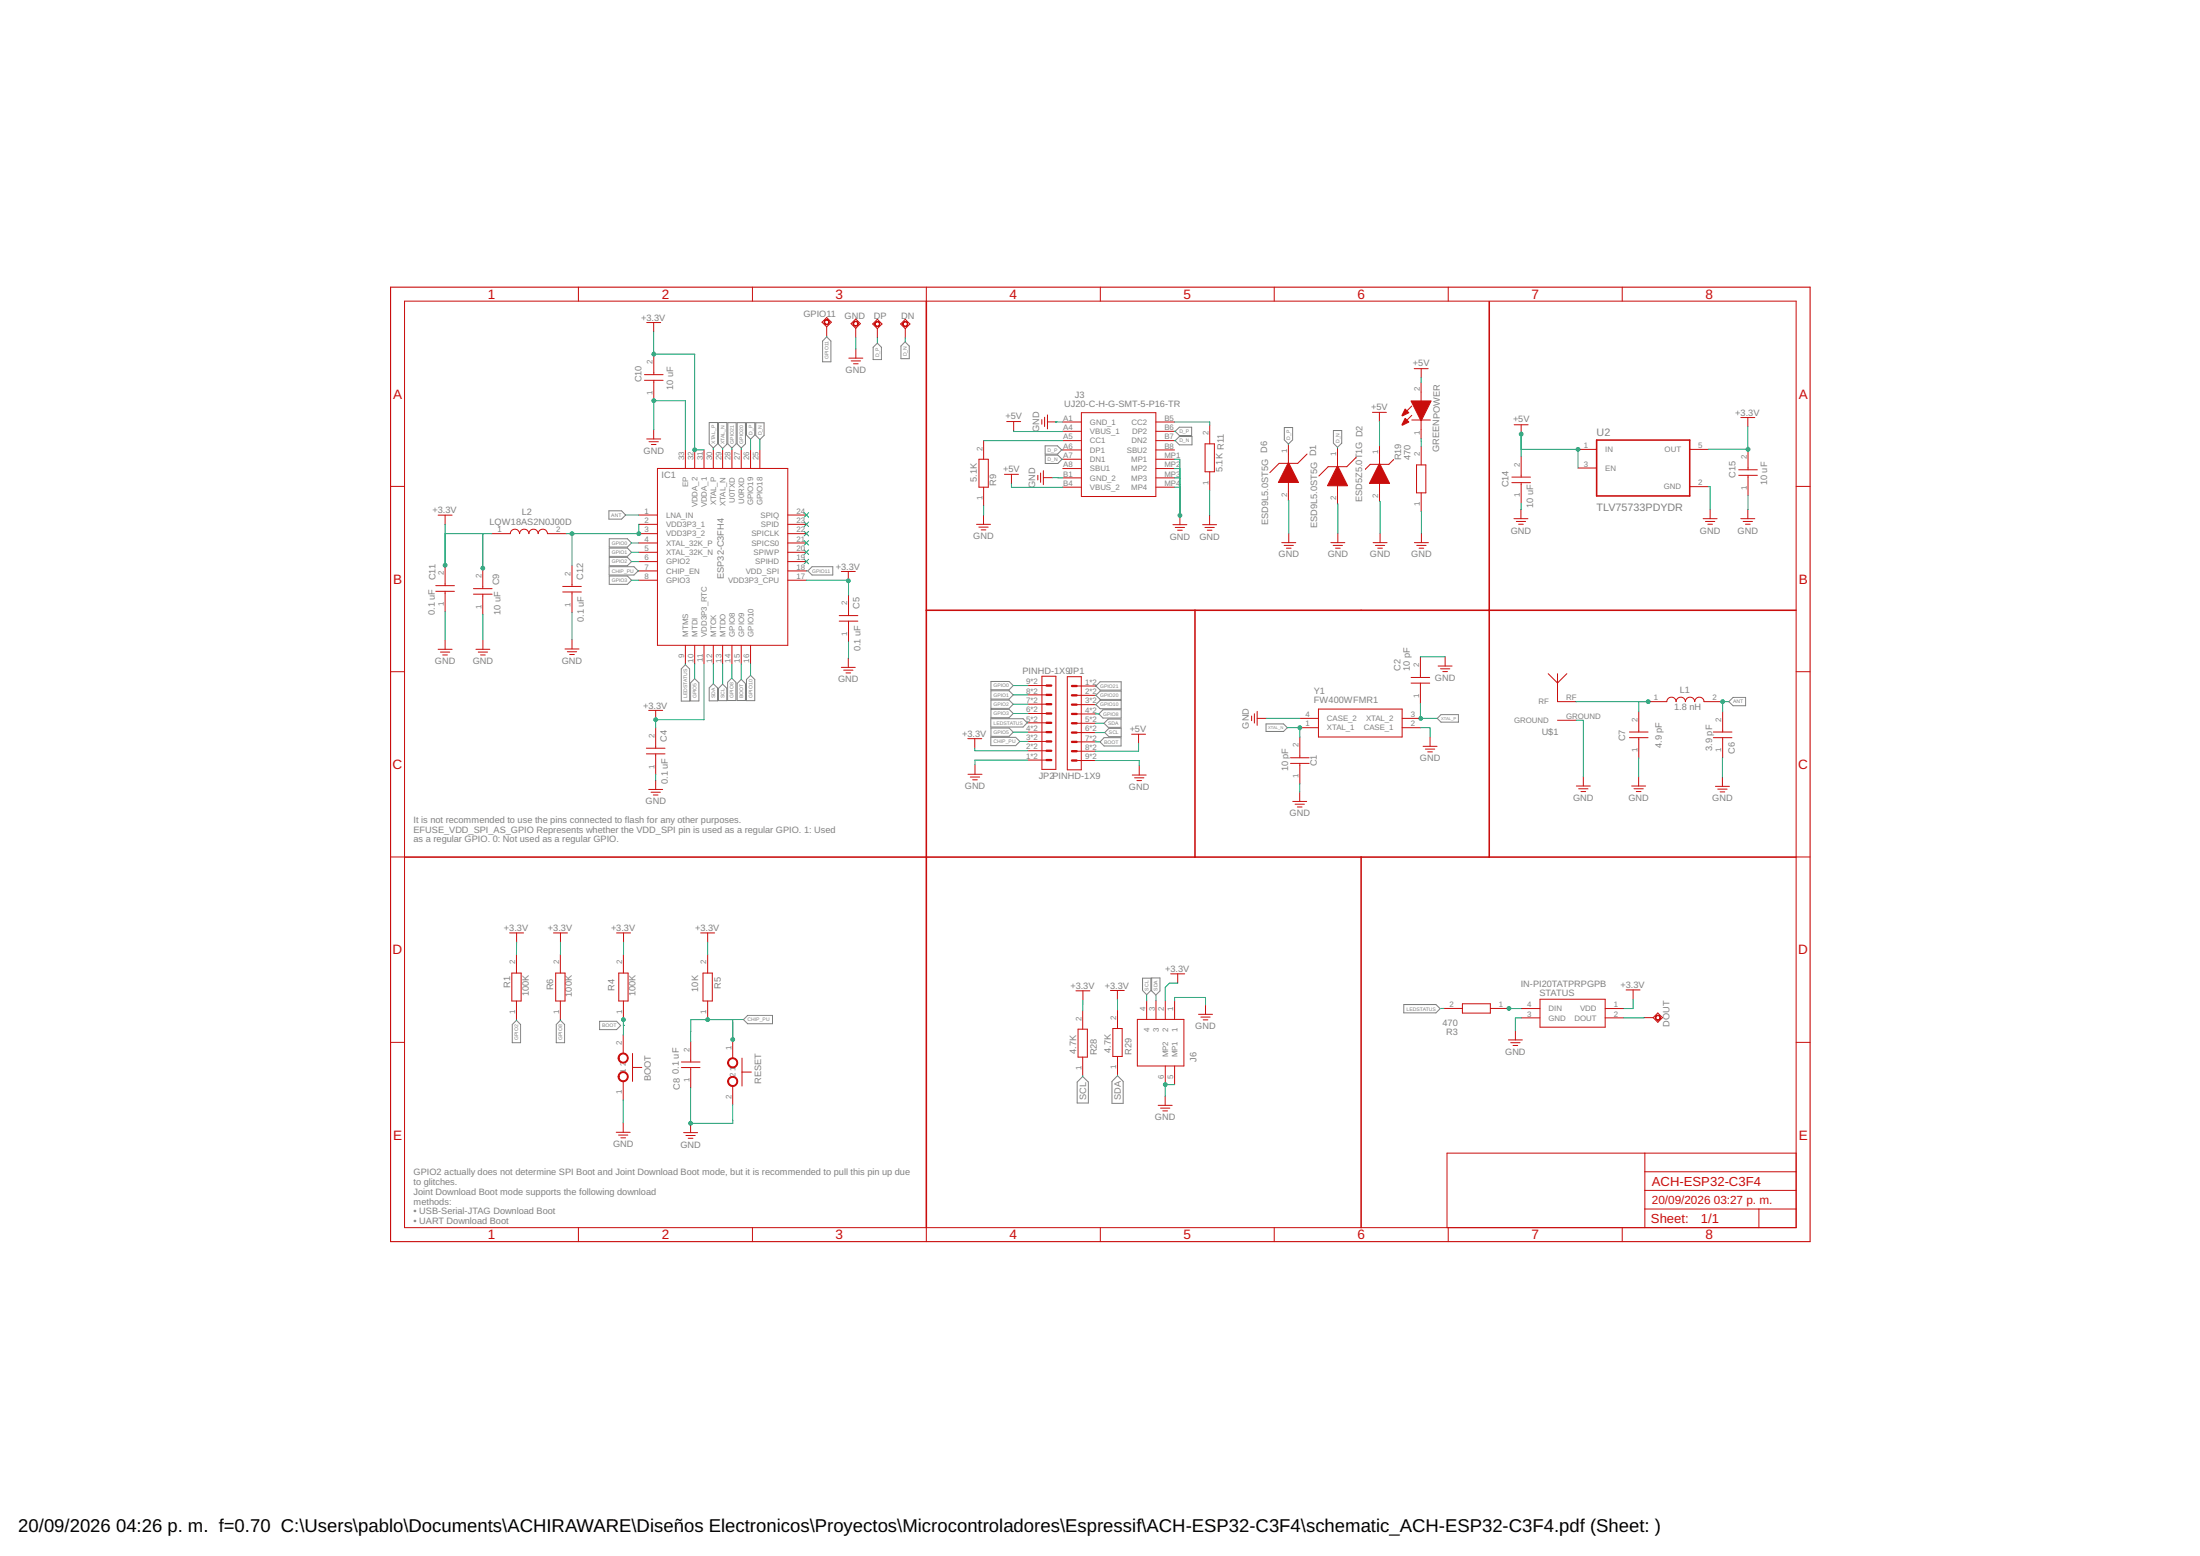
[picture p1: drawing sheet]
<svg xmlns="http://www.w3.org/2000/svg" width="420mm" height="297mm" viewBox="0 0 420 297" stroke-linecap="round" stroke-linejoin="round" font-family="sans-serif">
<g fill="none" stroke="#808080" stroke-width=".19">
<path d="M157.9 64.3l.8 .8v4h-1.6v-4zM166.8 66.3l.8-.8 .7 .8v2.3h-1.5zM172.8 65.3l.9 .8v2.4h-1.6v-2.4zM116.3 97.5h2.4l.8 .8-.8 .8h-2.4zM135.4 80.7h1.6v4l-.8 .8-.8-.8zM137.2 80.7h1.6v4.1l-.8 .8-.8-.8zM139 80.7h1.6v4l-.8 .8-.8-.8zM140.8 80.7h1.6v4l-.8 .8-.8-.8zM142.6 80.7h1.5v2.3l-.8 .8-.7-.8zM144.3 80.7h1.6v2.4l-.8 .8-.8-.8zM199.6 85.1h2.4l.8 .8-.8 .8h-2.4zM199.6 86.9h2.4l.8 .8-.8 .8h-2.4z"/>
<path d="M224.4 84.1l.8-.8h2.4v1.6h-2.4zM224.4 82.3l.8-.7h2.4v1.5h-2.4zM245.3 81.6h1.6v2.4l-.8 .8-.8-.8zM254.7 82.2h1.5v2.4l-.8 .8-.7-.8zM116.3 108.2h4.8l.8 .8-.8 .8h-4.8zM116.4 102.8h3.4l.8 .9-.8 .7h-3.4zM116.4 104.6h3.4l.8 .8-.8 .8h-3.4zM116.4 106.4h3.4l.8 .8-.8 .8h-3.4zM116.4 110h3.4l.8 .8-.8 .7h-3.4zM154.3 109l.8-.8h3.9v1.6h-3.9zM130.9 126.9l.8 .8v6.1h-1.6v-6.1zM131.9 130.3l.8-.7 .8 .7v3.5h-1.6z"/>
<path d="M136.2 130.5l.8 .8v2.5h-1.6v-2.5zM138 130.6l.8 .8v2.4h-1.6v-2.4zM139.7 129.5l.8 .8v3.4h-1.5v-3.4zM141.6 129.7l.8 .8v3.2h-1.6v-3.2zM142.6 129.7l.7-.8 .8 .8v4.1h-1.5zM189.2 137.2h6.2l.8 .8-.8 .8h-6.2zM189.3 130.1h3.4l.8 .8-.8 .8h-3.4zM189.3 131.9h3.4l.8 .8-.8 .8h-3.4zM189.3 133.6h3.4l.8 .8-.8 .8h-3.4zM189.3 135.4h3.4l.8 .8-.8 .8h-3.4zM189.3 139h3.4l.8 .8-.8 .8h-3.4zM209.3 131l.8-.8h4v1.5h-4z"/>
<path d="M209.3 132.7l.8-.8h4v1.6h-4zM209.3 134.5l.8-.8h4v1.6h-4zM210.7 135.5h3.4v1.6h-3.4l-.8-.8zM211.6 137.3h2.5v1.6h-2.5l-.8-.8zM211.8 139h2.3v1.6h-2.3l-.8-.8zM241.8 138.2h3.3l.8 .7-.8 .7h-3.3zM274.5 137.1l.7-.7h3.3v1.5h-3.3zM331 133.1h2.4v1.6h-2.4l-.8-.8zM189.2 140.8h4.8l.8 .7-.8 .8h-4.8zM210.9 140.8h3.2v1.6h-3.2l-.8-.8zM97.8 195.6l.8-.8 .8 .8v3.5h-1.6zM107 194.8l.8 .8v3.5h-1.6v-3.5z"/>
<path d="M114.5 195h3.3l.7 .8-.7 .8h-3.3zM142 194.6l.8-.8h4.7v1.6h-4.7zM218.2 186.7h1.6v2.4l-.8 .8-.8-.8zM219.9 186.7h1.6v2.5l-.8 .7-.8-.7zM268.1 191.8h6.1l.8 .8-.8 .8h-6.1zM206.8 205.5l1.1 1.1v4h-2.2v-4zM213.4 205.4l1.1 1v4.2h-2.1v-4.2z"/>
</g>
<path d="M176.9 57.5v176.8M284.4 57.6v106M304.9 84h17.8v10.7h-17.8zM176.9 116.5h166.1M228.2 116.5v47.1M77.3 163.6h265.7M259.9 163.6v70.8" fill="none" stroke="#c90d0c" stroke-width=".3"/>
<g fill="none" stroke="#c90d0c" stroke-width=".19">
<path d="M77.3 57.5h265.7v176.9h-265.7zM110.5 54.8v2.7M143.7 54.8v2.7M176.9 54.8v2.7M210.1 54.8v2.7M243.4 54.8v2.7M276.6 54.8v2.7M309.8 54.8v2.7M123.1 72.6h3.5M123.1 71.5h3.5M123.5 61.6h2.7M124.8 61.6v1.8"/>
<path d="M124.9 67.6v3.9M124.9 72.6v3.9M157 61.5l.9-.9 .9 .9-.9 .9zM157.9 62.4v1.8M162.1 68.4h2.7M162.6 68.9h1.7M163 69.4h.9M163.4 60.9l.9 .9-.9 .9-.9-.9zM163.4 62.7v1.8M163.4 66.6v1.8M167.6 61l.8 .8-.8 .9-.9-.9zM167.6 62.7v1.8"/>
<path d="M172 61.8l.9-.8 .9 .8-.9 .9zM172.9 62.7v1.8M199.5 79.7v1.7M200 79.2v2.7M206.5 78.8h14.2v16h-14.2zM262.1 78.7h2.7M263.4 78.7v1.8M269.6 79.3l-1.8 1.8M269.6 77.5l-1.8 1.8M270.1 70.4h2.7M271.4 73.1v3.5M271.4 70.4v1.8"/>
<path d="M332.5 79.7h2.6M333.8 79.7v1.8M74.6 92.9h2.7M83.7 98.3h2.6M85 98.3v1.8M122 98.3h3.6M123.5 83.8h2.7M124 84.3h1.7M124.4 84.9h.9M124.8 82v1.8M125.6 89.4h24.9v33.8h-24.9zM130.9 85.9v3.5"/>
<path d="M132.7 85.9v3.5M134.5 85.9v3.5M136.2 85.9v3.5M138 85.9v3.5M139.8 85.9v3.5M141.6 85.9v3.5M143.3 85.9v3.5M145.1 85.9v3.5M150.5 98.3h3.5M187 87.7h1.7v5.3h-1.7zM187.8 98.3v1.8M187.9 84.1v3.6"/>
<path d="M187.9 93v3.6M191.8 90.6h2.7M192.3 80.5h2.6M193.2 90.6v1.7M193.6 80.5v1.7M198.2 90.7v.9M198.7 90.3v1.8M199 80.1v.9M199.3 89.9v2.6M199.3 91.2h1.7M200 80.5h1.8M203 89.5h3.5"/>
<path d="M203 80.6h3.5M203 82.3h3.5M203 84.1h3.5M203 85.9h3.5M203 87.7h3.5M203 91.2h3.5M203 93h3.5M220.7 89.5h3.6M220.7 80.6h3.6M220.7 82.3h3.6M220.7 84.1h3.6M220.7 85.9h3.6"/>
<path d="M220.7 87.7h3.6M220.7 91.2h3.6M220.7 93h3.6M225.3 98.4v1.8M230.1 84.7h1.8v5.4h-1.8zM231 98.4v1.8M231 81.2v3.5M231 90.1v3.5M246.1 84.9v3.6M246.1 92v3.6M249.6 86.7l-1.8 1.8h-3.5l-1.8 1.7M255.4 85.5v3.6"/>
<path d="M255.4 92.6v3.6M259 87.3l-1.8 1.8h-3.5l-1.8 1.8M260.8 89.6h.1M263.5 85.1v3.5M263.5 92.2v3.6M266.1 87.8l-.9 .8h-3.5l-.9 1M266.1 87.8h.1M269.6 80.2h3.6M270.5 88.8h1.8v5.3h-1.8zM271.4 80.2v3.5M271.4 85.2v3.6M271.4 94.1v3.5"/>
<path d="M288.7 92.1h3.6M288.7 91.1h3.6M289.1 99h2.7M289.2 81.1h2.6M289.6 99.5h1.8M290.5 97.2v1.8M290.5 81.1v1.8M290.5 87.2v3.9M290.5 92.1v4M301.4 85.8h3.5M301.4 89.3h3.5M322.7 85.8h3.6"/>
<path d="M322.7 92.9h3.6M325.3 99h2.6M325.7 99.5h1.8M326.6 97.2v1.8M332.1 90.7h3.5M332.1 89.7h3.5M332.5 99h2.6M332.9 99.5h1.8M333.8 97.2v1.8M333.8 85.8v3.9M333.8 90.7v4M343 92.9h2.7"/>
<path d="M83.2 112.9h3.6M83.2 111.8h3.6M85 107.9v3.9M85 112.9v3.9M90.4 113.4h3.6M90.4 112.4h3.6M92.2 108.5v3.9M92.2 113.4v3.9M93.9 101.9h3.6a.89 .89 0 0 1 .8-.9 .89 .89 0 0 1 .9 .9 .89 .89 0 0 1 .9-.9 .89 .89 0 0 1 .9 .9 .89 .89 0 0 1 .9-.9 .89 .89 0 0 1 .9 .9 .89 .89 0 0 1 .9-.9 .89 .89 0 0 1 .9 .9h3.5M107.5 113h3.5M107.5 112h3.5M109.2 108v4"/>
<path d="M109.2 113v3.9M122 100.1h3.6M122 101.9h3.6M122 103.7h3.6M122 105.4h3.6M122 107.2h3.6M122 109h3.6M122 110.8h3.6M150.5 100.1h3.5M150.5 101.9h3.5M150.5 103.7h3.5M150.5 105.4h3.5"/>
<path d="M150.5 107.2h3.5M150.5 109h3.5M150.5 110.8h3.5M160.3 118.6h3.5M160.3 117.5h3.5M160.7 109.1h2.6M162 109.1v1.8M162.1 113.6v3.9M162.1 118.6v3.9M186.5 100.1h2.7M186.9 100.6h1.8M187.4 101.2h.9"/>
<path d="M224 100.2h2.7M224.5 100.7h1.7M224.9 101.2h.9M229.7 100.2h2.6M230.1 100.7h1.8M230.6 101.2h.9M244.8 103.6h2.7M245.2 104.1h1.8M245.7 104.6h.9M246.1 101.8v1.8M254.2 103.6h2.6M254.6 104.1h1.8"/>
<path d="M255.1 104.6h.8M255.5 101.8v1.8M262.2 103.6h2.7M262.7 104.1h1.8M263.1 104.6h.9M263.6 101.8v1.8M270.1 103.6h2.7M270.6 104.1h1.8M271 104.6h.9M271.5 101.8v1.8M290 100.1h.9M326.2 100.1h.8"/>
<path d="M333.4 100.1h.8M74.6 128.2h2.7M83.7 124h2.6M84.1 124.5h1.8M84.6 125h.8M85 122.2v1.8M90.9 124h2.7M91.3 124.5h1.8M91.8 125h.9M92.2 122.2v1.8M107.9 123.9h2.7M108.4 124.4h1.7"/>
<path d="M108.8 124.9h.9M109.2 122.1v1.8M123.9 135.6h2.7M125.2 135.6v1.8M125.2 138.9v3.9M130.9 123.2v3.5M132.7 123.2v3.5M134.5 123.2v3.5M136.2 123.2v3.5M138 123.2v3.5M139.8 123.2v3.5M141.6 123.2v3.5"/>
<path d="M143.3 123.2v3.5M160.7 127.4h2.6M161.1 127.9h1.8M161.6 128.5h.9M162 125.6v1.8M196.3 139.8h3.6M196.3 138h3.6M196.3 136.2h3.6M196.3 134.4h3.6M196.3 132.7h3.6M196.3 130.9h3.6M199 129.1h2.7v17.8h-2.7z"/>
<path d="M203.8 129.2h2.7v17.8h-2.7zM205.6 131h3.6M205.6 132.7h3.6M205.6 134.5h3.6M205.6 136.3h3.6M205.6 138.1h3.6M205.6 139.8h3.6M239 136.7v.9M239.6 136.2v1.8M240.1 135.8v2.7M240.1 137.1h1.8M248.2 137.1h3.6"/>
<path d="M248.2 138.9h3.6M251.8 135.4h16v5.3h-16zM267.8 137.1h3.5M267.8 138.9h3.5M269.5 130.4h3.5M269.5 129.3h3.5M271.3 125.4v3.9M271.3 130.4v3.9M274.7 127.1h2.6M275.1 127.7h1.8M275.5 128.2h.9M276 125.4v1.7"/>
<path d="M295.7 128.6l1.8 1.8 1.7-1.8M297.5 128.6v5.3h3.5M297.5 137.5h3.5M311.2 139.7h3.5M313 135.8v3.9M314.8 133.9h3.5a.89 .89 0 0 1 .9-.8 .89 .89 0 0 1 .9 .8 .89 .89 0 0 1 .9-.8 .89 .89 0 0 1 .9 .8 .89 .89 0 0 1 .9-.8 .89 .89 0 0 1 .9 .8 .89 .89 0 0 1 .8-.8 .89 .89 0 0 1 .9 .8h3.6M327.2 139.7h3.6M329 135.8v3.9M343 128.2h2.7M123.4 143.9h3.6M123.4 142.8h3.6M123.9 150.7h2.7"/>
<path d="M124.3 151.2h1.8M124.8 151.8h.9M125.2 143.9v3.9M125.2 148.9v1.8M184.8 141h2.7M184.9 147.8h2.6M185.3 148.3h1.8M185.8 148.9h.8M186.2 141v1.8M186.2 146v1.8M196.3 145.1h3.6M196.3 143.3h3.6"/>
<path d="M196.3 141.5h3.6M205.6 141.6h3.6M205.6 143.4h3.6M205.6 145.2h3.6M216.1 140.2h2.7M216.2 148h2.7M216.7 148.5h1.8M217.1 149h.9M217.4 140.2v1.7M217.6 146.2v1.8M246.5 145.7h3.5M246.5 144.7h3.5"/>
<path d="M246.9 153h2.7M247.3 153.5h1.8M247.8 154.1h.9M248.2 151.2v1.8M248.2 140.8v3.9M248.2 145.7v3.9M271.8 142.5h2.6M272.2 143h1.8M272.7 143.5h.9M273.1 140.7v1.8M301.1 150.1h2.6M301.5 150.6h1.8"/>
<path d="M301.9 151.1h.9M302.4 148.3v1.8M311.2 140.8h3.5M311.6 150.1h2.7M312.1 150.6h1.7M312.5 151.1h.9M312.9 148.3v1.8M313 140.8v3.9M327.2 140.8h3.6M327.6 150.1h2.7M328.1 150.6h1.7M328.5 151.2h.9"/>
<path d="M329 148.3v1.8M329 140.8v3.9M74.6 163.6h2.7M97.3 178.1h2.7M98.7 178.1v1.8M105.7 178.1h2.7M107 178.1v1.8M117.8 178.1h2.6M119.1 178.1v1.8M133.8 178.1h2.7M135.1 178.1v1.8M343 163.6h2.7"/>
<path d="M74.6 199h2.7M97.7 185.8h1.8v5.3h-1.8zM98.6 182.2v3.6M98.6 191.1v3.5M106.1 185.8h1.8v5.3h-1.8zM107 182.2v3.6M107 191.1v3.5M118.2 185.8h1.8v5.3h-1.8zM119 197.5v3.6M119.1 182.2v3.6M119.1 191.1v3.5M131.9 198.8v3.9"/>
<path d="M134.3 185.8h1.7v5.3h-1.7zM135.1 182.2v3.6M135.1 191.1v3.5M139.9 198.4v3.6M205.5 189.1h2.7M205.9 196.5h1.8v5.3h-1.8zM206.8 192.9v3.6M206.8 189.1v1.8M212.1 189.1h2.6M212.5 196.3h1.8v5.4h-1.8zM213.4 189.1v1.8M213.4 192.8v3.5"/>
<path d="M217.2 194.6h8.9v8.9h-8.9zM219 191.1v3.5M220.8 191.1v3.5M222.5 191.1v3.5M223.6 185.9h2.7M224.3 191.1v3.5M224.9 185.9v1.8M228.9 193.6h2.7M229.3 194.2h1.8M229.8 194.7h.9M230.2 191.9v1.7M275.7 192.5h3.6"/>
<path d="M279.3 191.6h5.3v1.8h-5.3zM284.6 192.5h3.6M288.1 198.5h2.6M288.5 199.1h1.8M289 199.6h.9M289.4 196.7v1.8M290.6 192.5h3.5M290.6 194.3h3.5M294.1 190.8h12.5v5.3h-12.5zM306.6 192.5h3.5M306.6 194.3h3.5M310.6 189h2.6"/>
<path d="M311.9 189v1.8M313.9 194.3h1.8M315.7 194.3l.9-.9 .9 .9-.9 .9zM343 199h2.7M117.7 216.2h2.7M118.1 216.7h1.8M118.6 217.2h.9M119 206.4v3.6M119 214.4v1.8M120.8 201.1v5.3M120.8 203.8h1.8M130.1 203.8h3.6"/>
<path d="M130.1 202.7h3.6M130.6 216.2h2.6M131 216.8h1.8M131.4 217.3h.9M131.9 214.4v1.8M131.9 203.8v3.9M139.9 207.3v3.6M141.7 202v5.3M141.7 204.7h1.8M206.8 201.8v3.6M213.4 201.7v3.5M221.2 211h2.7"/>
<path d="M221.6 211.5h1.8M222.1 212.1h.9M222.5 209.2v1.8M222.5 203.5v3.6M224.3 203.5v3.6M110.5 234.4v2.6M143.7 234.4v2.6M176.9 234.4v2.6M210.1 234.4v2.6M243.4 234.4v2.6M276.6 234.4v2.6M309.8 234.4v2.6"/>
<path d="M314.1 230.8h28.9M314.1 220.1v14.3M314.1 227.2h28.9M314.1 223.7h28.9M335.9 230.8v3.6M343 220.1h-66.6v14.3"/>
</g>
<g fill="#c90d0c" stroke="#c90d0c" stroke-width=".19">
<path d="M269.5 76.5h3.8l-1.8 3.8h-.2z" fill-rule="evenodd"/>
<path d="M268.4 79.9l.7 .7-1.3 .6-.1-.1z" fill-rule="evenodd"/>
<path d="M268.4 78.1l.7 .7-1.3 .6-.1-.1z" fill-rule="evenodd"/>
<path d="M246 88.4h.1l1.9 3.7h-3.9z" fill-rule="evenodd"/>
<path d="M255.4 89h.1l1.9 3.7h-3.9z" fill-rule="evenodd"/>
<path d="M263.4 88.6h.1l1.9 3.7h-3.9z" fill-rule="evenodd"/>
<path d="M316.3 193.9a.49 .49 0 0 1 .8 .2 .49 .49 0 0 1-.4 .7 .49 .49 0 0 1-.6-.5h.1a.39 .39 0 0 1 .6-.4 .39 .39 0 0 1 .1 .6 .39 .39 0 0 1-.6-.1l-.2-.1z" fill-rule="evenodd"/>
<path d="M118.4 201.2a.97 .97 0 0 1 1.5 .4 .97 .97 0 0 1-.7 1.3 .97 .97 0 0 1-1.2-.9h.2a.79 .79 0 0 1 1.2-.7 .79 .79 0 0 1 .1 1.4 .79 .79 0 0 1-1.2-.5l-.1-.2h-.2l.1-.3z" fill-rule="evenodd"/>
<path d="M118.4 204.8a.97 .97 0 0 1 1.5 .3 .97 .97 0 0 1-.7 1.4 .97 .97 0 0 1-1.2-1h.2a.79 .79 0 0 1 1.2-.6 .79 .79 0 0 1 .1 1.3 .79 .79 0 0 1-1.2-.4l-.1-.3h-.2l.1-.2z" fill-rule="evenodd"/>
<path d="M139.3 205.7a.97 .97 0 0 1 1.5 .3 .97 .97 0 0 1-.7 1.4 .97 .97 0 0 1-1.1-1h.1a.79 .79 0 0 1 1.2-.6 .79 .79 0 0 1 .1 1.3 .79 .79 0 0 1-1.2-.4l-.1-.3h-.1z" fill-rule="evenodd"/>
<path d="M139.3 202.1a.97 .97 0 0 1 1.5 .4 .97 .97 0 0 1-.7 1.3 .97 .97 0 0 1-1.1-.9h.1a.79 .79 0 0 1 1.2-.7 .79 .79 0 0 1 .1 1.4 .79 .79 0 0 1-1.2-.5l-.1-.2h-.1z" fill-rule="evenodd"/>
<path d="M172.6 61.5a.5 .5 0 0 1 .7 .1 .5 .5 0 0 1-.3 .8 .5 .5 0 0 1-.6-.6h.1a.4 .4 0 0 1 .5-.3 .4 .4 0 0 1 .2 .6 .4 .4 0 0 1-.7-.1l-.1-.2z" fill-rule="evenodd"/>
<path d="M167.2 61.5a.5 .5 0 0 1 .8 .1 .5 .5 0 0 1-.3 .8 .5 .5 0 0 1-.7-.6h.2a.4 .4 0 0 1 .5-.3 .4 .4 0 0 1 .1 .6 .4 .4 0 0 1-.6-.1l-.2-.2z" fill-rule="evenodd"/>
<path d="M163.1 61.4a.5 .5 0 0 1 .8 .2 .5 .5 0 0 1-.4 .7 .5 .5 0 0 1-.6-.5h.1a.4 .4 0 0 1 .6-.4 .4 .4 0 0 1 .1 .6 .4 .4 0 0 1-.6 0l-.2-.2z" fill-rule="evenodd"/>
<path d="M157.6 61.1a.49 .49 0 0 1 .7 .2 .49 .49 0 0 1-.3 .7 .49 .49 0 0 1-.6-.5h.1a.39 .39 0 0 1 .6-.3 .39 .39 0 0 1 0 .6 .39 .39 0 0 1-.6-.1l-.1-.2z" fill-rule="evenodd"/>
</g>
<path d="M74.6 54.8h271.1v182.2h-271.1z" fill="none" stroke="#c90d0c" stroke-width=".21"/>
<g fill="none" stroke="#c90d0c" stroke-width=".44">
<path d="M199.9 139.8h.9M199.9 138h.9M199.9 136.2h.9M199.9 134.4h.9M199.9 132.7h.9M199.9 130.9h.9M204.7 131h.9M204.7 132.7h.9M204.7 134.5h.9M204.7 136.3h.9M204.7 138.1h.9M204.7 139.8h.9"/>
<path d="M199.9 145.1h.9M199.9 143.3h.9M199.9 141.5h.9M204.7 141.6h.9M204.7 143.4h.9M204.7 145.2h.9"/>
</g>
<g fill="none" stroke="#0dab76" stroke-width=".19">
<path d="M124.8 63.4v4.2h7.9v18.3h1.8M157.9 64.2v.1M163.4 64.5v2.1M163.4 66.6h.1M167.6 64.5v.9M172.9 64.5v.7M271.4 72.2v.9M119.5 98.3h2.5M124.8 82h.1M124.9 82v-5.5h6v9.4M136.2 85.5v.4M138 85.6v.3"/>
<path d="M139.8 85.5v.4M141.6 85.5v.4M143.3 83.8v2.1M145.1 83.9v2M153.6 99.7l.8 .8M153.6 97.9l.8 .8M154.4 99.7l-.8 .8M154.4 97.9l-.8 .8M187.9 96.6l-.1 1.7M187.9 84.1h15.1M193.2 92.3v.7h9.8M193.6 82.2v.2h9.4"/>
<path d="M201 91.2h2M201.6 80.5l1.4 .1M201.6 80.5v.1M202.8 87.7h.2M202.8 85.9h.2M203 82.3v.1M203 93h.1M224.3 91.2h1M224.3 80.6h6.7v.6M224.3 93h1M224.3 87.7h1v10.7M224.3 89.5h1"/>
<path d="M224.3 82.3h.1M224.3 84.1h.1M231 93.6v4.8M246.1 95.6v6.2M246.1 84.8v.1M255.4 96.2l.1 5.6M255.4 85.4v.1M263.4 80.5h.1M263.5 95.8h.1v6M263.5 80.5v4.6M271.4 83.7v1.5M271.4 97.6l.1 4.2"/>
<path d="M290.5 82.9v4.3M290.5 96.1v1.1M290.5 85.8h10.9v3.5M290.5 82.9h.1M326.3 92.9h.3v4.3M333.8 81.5v4.3M333.8 94.7v2.5M333.8 85.8h-7.5M85 116.8v5.4M85 101.9h8.9M85 100.1v7.8M92.2 117.3v4.9"/>
<path d="M92.2 101.9v6.6M109.2 101.9v6.1M109.2 116.9v5.2M120.6 110.8h1.4M120.6 103.7h1.4M120.6 105.4h1.4M120.6 107.2h1.4M121.9 109h.1M122 100.1v1.8h-13.9M153.6 106.8l.8 .8M153.6 105l.8 .9M153.6 103.2l.8 .9"/>
<path d="M153.6 101.4l.8 .9M154 110.8h8l.1 2.8M154 109h.2M154.4 106.8l-.8 .8M154.4 105l-.8 .9M154.4 103.2l-.8 .9M154.4 101.4l-.8 .9M130.9 126.7v.2M132.7 126.7v2.8M134.5 126.7v10.7h-9.3v1.5M136.2 126.7v3.8M138 126.7v3.8"/>
<path d="M139.8 126.7v2.9M141.6 126.7v3M143.3 126.7v2.3M162.1 122.5l-.1 3.1M193.5 132.7h2.8M193.5 134.4h2.8M193.5 139.8h2.8M193.6 130.9h2.7M193.6 136.2h2.7M196.2 138h.1M209.2 138.1h1.6M209.2 139.8h1.7"/>
<path d="M209.2 136.3h.7M209.2 134.5h.1M209.2 132.7h.1M209.2 131h.1M241.9 137.1h6.3M245.9 138.9h2.3M248.2 138.9v1.9M248.2 138.9h.1M271.3 134.3v2.8h3.1M271.3 138.9h1.8v1.8M276 125.4h-4.7M301 137.5h1.4v10.8"/>
<path d="M313 133.9v1.9M314.8 133.9l-13.8 .1M330.2 133.9h-1.2v1.9M125.2 147.8v1.1M186.2 142.8v.5h10.1M194.8 141.5h1.5M196.3 145.1h-10.1v.9M209.2 145.2h8.4v1M209.2 141.6h.9M217.4 141.9v1.5h-8.2M248.2 149.6v1.6M248.2 149.6h.1"/>
<path d="M312.9 144.7h.1M312.9 144.7v3.6M329 144.7v3.6M98.7 179.9l-.1 2.3M107 179.9v2.3M119.1 179.9v2.3M135.1 179.9v2.3M98.6 194.6v.2M107 194.6v.2M119.1 194.6l-.1 2.9M119.1 182.2h.1M119.1 195.7h.1"/>
<path d="M131.9 196.9h.1M139.9 198.4v-3.8h-8v4.2M141.9 194.6h-6.8M206.8 190.9v2M213.4 190.9h.1M213.4 190.9v1.9M219 190v1.1M220.8 190.1v1M224.3 191.1v-.7h5.9v1.5M224.9 187.7h-1.5l-.9 .8v2.6M275.2 192.5h.5M288.2 192.5h2.4"/>
<path d="M288.2 192.5h.1M290.6 194.3h-1.2v2.4M311.9 190.8v1.7h-1.8M313.9 194.3h-3.8M119 210v4.4M131.9 207.7v6.7h8.1l-.1-3.5M139.9 213.9h.1M206.8 205.4v.1M213.4 205.2v.2M222.5 209.2h.1M224.3 207.1h-1.8v2.1"/>
</g>
<g fill="#0dab76" stroke="#0dab76" stroke-width=".19">
<circle cx="124.9" cy="76.5" r=".36"/>
<circle cx="225.3" cy="98.4" r=".36"/>
<circle cx="222.5" cy="207.1" r=".36"/>
<circle cx="131.9" cy="214.4" r=".36"/>
<circle cx="125.2" cy="137.4" r=".36"/>
<circle cx="162" cy="110.9" r=".36"/>
<circle cx="124.9" cy="67.6" r=".36"/>
<circle cx="132.7" cy="85.9" r=".36"/>
<circle cx="333.8" cy="85.8" r=".36"/>
<circle cx="92.2" cy="108.5" r=".36"/>
<circle cx="85" cy="107.9" r=".36"/>
<circle cx="271.3" cy="137.1" r=".36"/>
<circle cx="248.2" cy="138.9" r=".36"/>
<circle cx="119.1" cy="194.6" r=".36"/>
<circle cx="301.4" cy="85.8" r=".36"/>
<circle cx="290.5" cy="82.9" r=".36"/>
<circle cx="314.8" cy="133.9" r=".36"/>
<circle cx="288.2" cy="192.5" r=".36"/>
<circle cx="135.1" cy="194.6" r=".36"/>
<circle cx="139.9" cy="198.4" r=".36"/>
<circle cx="122" cy="101.9" r=".36"/>
<circle cx="109.2" cy="101.9" r=".36"/>
<circle cx="329" cy="133.9" r=".36"/>
</g>
<g font-size="3.5">
<text x="3.5" y="292.5">20/09/2026</text>
<text x="22.2" y="292.5">04:26 p. m. f=0.70 C:\Users\pablo\Documents\ACHIRAWARE\Diseños Electronicos\Proyectos\Microcontroladores\Espressif\ACH-ESP32-C3F4\schematic_ACH-ESP32-C3F4.pdf (Sheet: )</text>
</g>
<g font-size="2.6" fill="#c90d0c">
<text x="93.1" y="57.1">1</text>
<text x="126.4" y="57.1">2</text>
<text x="159.6" y="57.1">3</text>
<text x="192.8" y="57.1">4</text>
<text x="226" y="57.1">5</text>
<text x="259.3" y="57.1">6</text>
<text x="292.5" y="57.1">7</text>
<text x="325.7" y="57.1">8</text>
<text x="75.1" y="76.1">A</text>
<text x="343.5" y="76.1">A</text>
<text x="75.1" y="111.5">B</text>
<text x="343.5" y="111.5">B</text>
<text x="75" y="146.8">C</text>
<text x="343.4" y="146.8">C</text>
<text x="75" y="182.2">D</text>
<text x="343.4" y="182.2">D</text>
<text x="75.1" y="217.6">E</text>
<text x="343.5" y="217.6">E</text>
<text x="93.1" y="236.6">1</text>
<text x="126.4" y="236.6">2</text>
<text x="159.6" y="236.6">3</text>
<text x="192.8" y="236.6">4</text>
<text x="226" y="236.6">5</text>
<text x="259.3" y="236.6">6</text>
<text x="292.5" y="236.6">7</text>
<text x="325.7" y="236.6">8</text>
</g>
<g font-size="2.5" fill="#c90d0c">
<text x="315.5" y="226.4">ACH-ESP32-C3F4</text>
<text x="315.3" y="233.6">Sheet:</text>
<text x="324.8" y="233.5">1/1</text>
</g>
<g font-size="2.2" fill="#c90d0c">
<text x="315.5" y="229.9">20/09/2026</text>
<text x="327.3" y="229.9">03:27 p. m.</text>
</g>
<g font-size="2.1" fill="#808080">
<text x="304.9" y="83.3">U2</text>
<text x="304.9" y="97.5">TLV75733PDYDR</text>
</g>
<g font-size="1.8" fill="#808080">
<text x="122.4" y="61.2">+3.3V</text>
<text x="153.4" y="60.5">GPIO11</text>
<text x="161.3" y="60.8">GND</text>
<text x="166.9" y="60.9">DP</text>
<text x="172.1" y="60.9">DN</text>
<text x="161.5" y="71.2">GND</text>
<text x="269.8" y="69.9">+5V</text>
<text x="122.5" y="73" transform="rotate(-90 122.5 73)">C10</text>
<text x="128.6" y="74.5" transform="rotate(-90 128.6 74.5)">10 uF</text>
<text x="203.2" y="77.6">UJ20-C-H-G-SMT-5-P16-TR</text>
<text x="205.3" y="76">J3</text>
<text x="192" y="79.9">+5V</text>
<text x="198.5" y="82.5" transform="rotate(-90 198.5 82.5)">GND</text>
<text x="261.9" y="78.2">+5V</text>
<text x="289" y="80.6">+5V</text>
<text x="331.4" y="79.4">+3.3V</text>
<text x="122.9" y="86.6">GND</text>
<text x="267.6" y="87.9" transform="rotate(-90 267.6 87.9)">R19</text>
<text x="269.4" y="87.9" transform="rotate(-90 269.4 87.9)">470</text>
<text x="274.9" y="86.3" transform="rotate(-90 274.9 86.3)">GREENPOWER</text>
<text x="126.4" y="91.2">IC1</text>
<text x="186.6" y="92" transform="rotate(-90 186.6 92)">5.1K</text>
<text x="190.3" y="92.7" transform="rotate(-90 190.3 92.7)">R9</text>
<text x="191.6" y="90">+5V</text>
<text x="197.7" y="93.2" transform="rotate(-90 197.7 93.2)">GND</text>
<text x="233.5" y="90.1" transform="rotate(-90 233.5 90.1)">5.1K R11</text>
<text x="260.1" y="95.8" transform="rotate(-90 260.1 95.8)">ESD5Z5.0T1G D2</text>
<text x="288.1" y="93.1" transform="rotate(-90 288.1 93.1)">C14</text>
<text x="331.5" y="91.2" transform="rotate(-90 331.5 91.2)">C15</text>
<text x="337.5" y="92.6" transform="rotate(-90 337.5 92.6)">10 uF</text>
<text x="82.6" y="98">+3.3V</text>
<text x="93.5" y="100.2">LQW18AS2N0J00D</text>
<text x="99.6" y="98.2">L2</text>
<text x="242.2" y="100.2" transform="rotate(-90 242.2 100.2)">ESD9L5.0ST5G D6</text>
<text x="251.6" y="100.8" transform="rotate(-90 251.6 100.8)">ESD9L5.0ST5G D1</text>
<text x="288.5" y="101.8">GND</text>
<text x="292.8" y="97" transform="rotate(-90 292.8 97)">10 uF</text>
<text x="324.6" y="101.8">GND</text>
<text x="331.9" y="101.8">GND</text>
<text x="185.9" y="102.9">GND</text>
<text x="223.4" y="103">GND</text>
<text x="229.1" y="103">GND</text>
<text x="244.2" y="106.4">GND</text>
<text x="253.6" y="106.4">GND</text>
<text x="261.6" y="106.4">GND</text>
<text x="269.5" y="106.4">GND</text>
<text x="83.1" y="110.8" transform="rotate(-90 83.1 110.8)">C11</text>
<text x="111.4" y="110.7" transform="rotate(-90 111.4 110.7)">C12</text>
<text x="138.2" y="110.5" transform="rotate(-90 138.2 110.5)">ESP32-C3FH4</text>
<text x="159.6" y="108.7">+3.3V</text>
<text x="83" y="117.4" transform="rotate(-90 83 117.4)">0.1 uF</text>
<text x="95.6" y="117.4" transform="rotate(-90 95.6 117.4)">10 uF C9</text>
<text x="111.5" y="118.8" transform="rotate(-90 111.5 118.8)">0.1 uF</text>
<text x="164.2" y="116.3" transform="rotate(-90 164.2 116.3)">C5</text>
<text x="164.3" y="124.3" transform="rotate(-90 164.3 124.3)">0.1 uF</text>
<text x="83.1" y="126.8">GND</text>
<text x="90.3" y="126.8">GND</text>
<text x="107.3" y="126.7">GND</text>
<text x="160.1" y="130.2">GND</text>
<text x="195.3" y="128.6">PINHD-1X9JP1</text>
<text x="267.4" y="128.1" transform="rotate(-90 267.4 128.1)">C2</text>
<text x="269.2" y="128.1" transform="rotate(-90 269.2 128.1)">10 pF</text>
<text x="274" y="130">GND</text>
<text x="122.8" y="135.3">+3.3V</text>
<text x="250.9" y="134.2">FW400WFMR1</text>
<text x="250.9" y="132.4">Y1</text>
<text x="319.7" y="135.5">1.8 nH</text>
<text x="320.8" y="132.2">L1</text>
<text x="127.4" y="141.6" transform="rotate(-90 127.4 141.6)">C4</text>
<text x="183.8" y="140.6">+3.3V</text>
<text x="215.7" y="139.8">+5V</text>
<text x="238.5" y="139.1" transform="rotate(-90 238.5 139.1)">GND</text>
<text x="294.4" y="140.4">U$1</text>
<text x="310.4" y="141.5" transform="rotate(-90 310.4 141.5)">C7</text>
<text x="317.4" y="142.8" transform="rotate(-90 317.4 142.8)">4.9 pF</text>
<text x="327" y="143.3" transform="rotate(-90 327 143.3)">3.9 pF</text>
<text x="331.3" y="143.9" transform="rotate(-90 331.3 143.9)">C6</text>
<text x="127.5" y="149.6" transform="rotate(-90 127.5 149.6)">0.1 uF</text>
<text x="198.4" y="148.7">JP2PINHD-1X9</text>
<text x="246" y="147.3" transform="rotate(-90 246 147.3)">10 pF</text>
<text x="251.5" y="146.3" transform="rotate(-90 251.5 146.3)">C1</text>
<text x="271.2" y="145.3">GND</text>
<text x="123.3" y="153.5">GND</text>
<text x="184.3" y="150.6">GND</text>
<text x="215.6" y="150.8">GND</text>
<text x="246.3" y="155.8">GND</text>
<text x="300.4" y="152.9">GND</text>
<text x="311" y="152.9">GND</text>
<text x="327" y="153">GND</text>
<text x="79" y="157.1">It is not recommended to use the pins connected to flash for any other purposes.</text>
<text x="79" y="159">EFUSE_VDD_SPI_AS_GPIO Represents whether the VDD_SPI pin is used as a regular GPIO. 1: Used</text>
<text x="79" y="160.8">as a regular GPIO. 0: Not used as a regular GPIO.</text>
<text x="96.3" y="177.8">+3.3V</text>
<text x="104.7" y="177.7">+3.3V</text>
<text x="116.7" y="177.7">+3.3V</text>
<text x="132.7" y="177.7">+3.3V</text>
<text x="222.5" y="185.6">+3.3V</text>
<text x="97.4" y="188.6" transform="rotate(-90 97.4 188.6)">R1</text>
<text x="101" y="190.2" transform="rotate(-90 101 190.2)">100K</text>
<text x="105.6" y="189.1" transform="rotate(-90 105.6 189.1)">R6</text>
<text x="109.2" y="190.3" transform="rotate(-90 109.2 190.3)">100K</text>
<text x="117.3" y="189.2" transform="rotate(-90 117.3 189.2)">R4</text>
<text x="121.3" y="190.1" transform="rotate(-90 121.3 190.1)">100K</text>
<text x="133.4" y="189.3" transform="rotate(-90 133.4 189.3)">10K</text>
<text x="137.6" y="188.8" transform="rotate(-90 137.6 188.8)">R5</text>
<text x="204.4" y="188.8">+3.3V</text>
<text x="211" y="188.7">+3.3V</text>
<text x="290.4" y="188.4">IN-PI20TATPRPGPB</text>
<text x="294" y="190.1">STATUS</text>
<text x="309.5" y="188.6">+3.3V</text>
<text x="228.3" y="196.5">GND</text>
<text x="275.5" y="195.8">470</text>
<text x="276.2" y="197.6">R3</text>
<text x="318.8" y="196.1" transform="rotate(-90 318.8 196.1)">DOUT</text>
<text x="205.5" y="201.2" transform="rotate(-90 205.5 201.2)">4.7K</text>
<text x="209.5" y="201.5" transform="rotate(-90 209.5 201.5)">R28</text>
<text x="212.2" y="201" transform="rotate(-90 212.2 201)">4.7K</text>
<text x="216.1" y="201.3" transform="rotate(-90 216.1 201.3)">R29</text>
<text x="228.5" y="202.7" transform="rotate(-90 228.5 202.7)">J6</text>
<text x="287.5" y="201.4">GND</text>
<text x="124.3" y="206.4" transform="rotate(-90 124.3 206.4)">BOOT</text>
<text x="129.6" y="205" transform="rotate(-90 129.6 205)">0.1 uF</text>
<text x="129.8" y="208.1" transform="rotate(-90 129.8 208.1)">C8</text>
<text x="145.4" y="206.9" transform="rotate(-90 145.4 206.9)">RESET</text>
<text x="207.4" y="210" transform="rotate(-90 207.4 210)">SCL</text>
<text x="214.1" y="210" transform="rotate(-90 214.1 210)">SDA</text>
<text x="220.6" y="213.8">GND</text>
<text x="117.1" y="219">GND</text>
<text x="129.9" y="219.1">GND</text>
<text x="79" y="224.4">GPIO2 actually does not determine SPI Boot and Joint Download Boot mode, but it is recommended to pull this pin up due</text>
<text x="79" y="226.3">to glitches.</text>
<text x="79" y="228.1">Joint Download Boot mode supports the following download</text>
<text x="79" y="230">methods:</text>
<text x="79" y="231.8">• USB-Serial-JTAG Download Boot</text>
<text x="79" y="233.7">• UART Download Boot</text>
</g>
<g font-size="1.5" fill="#808080">
<text x="124.6" y="69.5" transform="rotate(-90 124.6 69.5)">2</text>
<text x="124.6" y="75.4" transform="rotate(-90 124.6 75.4)">1</text>
<text x="271.2" y="74.6" transform="rotate(-90 271.2 74.6)">2</text>
<text x="203.1" y="80.3">A1</text>
<text x="203.1" y="82.1">A4</text>
<text x="203.1" y="83.9">A5</text>
<text x="208.2" y="81.1">GND_1</text>
<text x="208.2" y="82.9">VBUS_1</text>
<text x="216.1" y="81.1">CC2</text>
<text x="216.2" y="82.9">DP2</text>
<text x="222.4" y="80.3">B5</text>
<text x="222.4" y="82.1">B6</text>
<text x="222.4" y="83.9">B7</text>
<text x="230.8" y="83.1" transform="rotate(-90 230.8 83.1)">2</text>
<text x="271.2" y="83" transform="rotate(-90 271.2 83)">1</text>
<text x="130.7" y="87.8" transform="rotate(-90 130.7 87.8)">33</text>
<text x="132.4" y="87.8" transform="rotate(-90 132.4 87.8)">32</text>
<text x="134.2" y="87.8" transform="rotate(-90 134.2 87.8)">31</text>
<text x="136" y="87.8" transform="rotate(-90 136 87.8)">30</text>
<text x="137.8" y="87.8" transform="rotate(-90 137.8 87.8)">29</text>
<text x="139.5" y="87.8" transform="rotate(-90 139.5 87.8)">28</text>
<text x="141.3" y="87.8" transform="rotate(-90 141.3 87.8)">27</text>
<text x="143.1" y="87.8" transform="rotate(-90 143.1 87.8)">26</text>
<text x="144.9" y="87.8" transform="rotate(-90 144.9 87.8)">25</text>
<text x="187.6" y="86" transform="rotate(-90 187.6 86)">2</text>
<text x="203.1" y="85.6">A6</text>
<text x="203.1" y="87.4">A7</text>
<text x="203.1" y="89.2">A8</text>
<text x="208.2" y="84.7">CC1</text>
<text x="208.2" y="86.4">DP1</text>
<text x="208.2" y="88.2">DN1</text>
<text x="208.2" y="90">SBU1</text>
<text x="215.2" y="86.4">SBU2</text>
<text x="216" y="88.2">MP1</text>
<text x="216" y="90">MP2</text>
<text x="216.1" y="84.6">DN2</text>
<text x="222.4" y="85.6">B8</text>
<text x="222.4" y="87.4">MP1</text>
<text x="222.4" y="89.2">MP2</text>
<text x="245.8" y="86.4" transform="rotate(-90 245.8 86.4)">1</text>
<text x="255.2" y="87.1" transform="rotate(-90 255.2 87.1)">1</text>
<text x="263.2" y="86.6" transform="rotate(-90 263.2 86.6)">1</text>
<text x="271.2" y="87.1" transform="rotate(-90 271.2 87.1)">2</text>
<text x="290.3" y="89.1" transform="rotate(-90 290.3 89.1)">2</text>
<text x="302.5" y="85.5">1</text>
<text x="302.5" y="89.1">3</text>
<text x="306.6" y="86.3">IN</text>
<text x="306.6" y="89.9">EN</text>
<text x="317.9" y="86.3">OUT</text>
<text x="324.3" y="85.5">5</text>
<text x="333.6" y="87.7" transform="rotate(-90 333.6 87.7)">2</text>
<text x="131.4" y="93" transform="rotate(-90 131.4 93)">EP</text>
<text x="140.3" y="95.9" transform="rotate(-90 140.3 95.9)">U0TXD</text>
<text x="187.6" y="95.5" transform="rotate(-90 187.6 95.5)">1</text>
<text x="203.1" y="91">B1</text>
<text x="203.1" y="92.8">B4</text>
<text x="208.2" y="91.8">GND_2</text>
<text x="208.2" y="93.5">VBUS_2</text>
<text x="216" y="91.8">MP3</text>
<text x="216" y="93.5">MP4</text>
<text x="222.4" y="91">MP3</text>
<text x="222.4" y="92.8">MP4</text>
<text x="230.8" y="92.5" transform="rotate(-90 230.8 92.5)">1</text>
<text x="245.8" y="94.9" transform="rotate(-90 245.8 94.9)">2</text>
<text x="255.2" y="95.5" transform="rotate(-90 255.2 95.5)">2</text>
<text x="263.2" y="95" transform="rotate(-90 263.2 95)">2</text>
<text x="290.3" y="95" transform="rotate(-90 290.3 95)">1</text>
<text x="317.7" y="93.4">GND</text>
<text x="324.3" y="92.6">2</text>
<text x="333.6" y="93.6" transform="rotate(-90 333.6 93.6)">1</text>
<text x="95" y="101.6">1</text>
<text x="106.2" y="101.6">2</text>
<text x="123.1" y="98.1">1</text>
<text x="123.1" y="99.8">2</text>
<text x="123.1" y="101.6">3</text>
<text x="127.2" y="98.8">LNA_IN</text>
<text x="127.2" y="100.6">VDD3P3_1</text>
<text x="133.2" y="96.9" transform="rotate(-90 133.2 96.9)">VDDA_2</text>
<text x="135" y="96.9" transform="rotate(-90 135 96.9)">VDDA_1</text>
<text x="136.8" y="96.5" transform="rotate(-90 136.8 96.5)">XTAL_P</text>
<text x="138.5" y="96.6" transform="rotate(-90 138.5 96.6)">XTAL_N</text>
<text x="142.1" y="96.1" transform="rotate(-90 142.1 96.1)">U0RXD</text>
<text x="143.9" y="96.5" transform="rotate(-90 143.9 96.5)">GPIO19</text>
<text x="145.2" y="98.8">SPIQ</text>
<text x="145.3" y="100.6">SPID</text>
<text x="145.6" y="96.5" transform="rotate(-90 145.6 96.5)">GPIO18</text>
<text x="152.1" y="98.1">24</text>
<text x="152.1" y="99.8">23</text>
<text x="152.1" y="101.6">22</text>
<text x="271.2" y="96.5" transform="rotate(-90 271.2 96.5)">1</text>
<text x="123.1" y="103.4">4</text>
<text x="123.1" y="105.2">5</text>
<text x="123.1" y="107">6</text>
<text x="127.2" y="102.4">VDD3P3_2</text>
<text x="127.2" y="104.2">XTAL_32K_P</text>
<text x="127.2" y="106">XTAL_32K_N</text>
<text x="127.2" y="107.7">GPIO2</text>
<text x="143.5" y="102.4">SPICLK</text>
<text x="143.5" y="104.2">SPICS0</text>
<text x="143.9" y="105.9">SPIWP</text>
<text x="144.2" y="107.7">SPIHD</text>
<text x="152.1" y="103.4">21</text>
<text x="152.1" y="105.2">20</text>
<text x="152.1" y="107">19</text>
<text x="84.8" y="109.8" transform="rotate(-90 84.8 109.8)">2</text>
<text x="92" y="110.4" transform="rotate(-90 92 110.4)">2</text>
<text x="109" y="110" transform="rotate(-90 109 110)">2</text>
<text x="123.1" y="108.7">7</text>
<text x="123.1" y="110.5">8</text>
<text x="127.2" y="109.5">CHIP_EN</text>
<text x="127.2" y="111.3">GPIO3</text>
<text x="139" y="111.3">VDD3P3_CPU</text>
<text x="142.4" y="109.5">VDD_SPI</text>
<text x="152.1" y="108.7">18</text>
<text x="152.1" y="110.5">17</text>
<text x="84.8" y="115.7" transform="rotate(-90 84.8 115.7)">1</text>
<text x="92" y="116.3" transform="rotate(-90 92 116.3)">1</text>
<text x="109" y="115.8" transform="rotate(-90 109 115.8)">1</text>
<text x="161.8" y="115.5" transform="rotate(-90 161.8 115.5)">2</text>
<text x="130.7" y="125.7" transform="rotate(-90 130.7 125.7)">9</text>
<text x="131.4" y="121.6" transform="rotate(-90 131.4 121.6)">MTMS</text>
<text x="133.2" y="121.6" transform="rotate(-90 133.2 121.6)">MTDI</text>
<text x="135" y="121.6" transform="rotate(-90 135 121.6)">VDD3P3_RTC</text>
<text x="136.8" y="121.6" transform="rotate(-90 136.8 121.6)">MTCK</text>
<text x="138.5" y="121.6" transform="rotate(-90 138.5 121.6)">MTDO</text>
<text x="140.3" y="121.6" transform="rotate(-90 140.3 121.6)">GPIO8</text>
<text x="142.1" y="121.6" transform="rotate(-90 142.1 121.6)">GPIO9</text>
<text x="143.9" y="121.6" transform="rotate(-90 143.9 121.6)">GPIO10</text>
<text x="161.8" y="121.4" transform="rotate(-90 161.8 121.4)">1</text>
<text x="132.4" y="126.5" transform="rotate(-90 132.4 126.5)">10</text>
<text x="134.2" y="126.4" transform="rotate(-90 134.2 126.4)">11</text>
<text x="136" y="126.5" transform="rotate(-90 136 126.5)">12</text>
<text x="137.8" y="126.5" transform="rotate(-90 137.8 126.5)">13</text>
<text x="139.5" y="126.5" transform="rotate(-90 139.5 126.5)">14</text>
<text x="141.3" y="126.5" transform="rotate(-90 141.3 126.5)">15</text>
<text x="143.1" y="126.5" transform="rotate(-90 143.1 126.5)">16</text>
<text x="196" y="130.6">9*2</text>
<text x="207.2" y="130.7">1*2</text>
<text x="271" y="127.3" transform="rotate(-90 271 127.3)">2</text>
<text x="196" y="137.7">5*2</text>
<text x="196" y="136">6*2</text>
<text x="196" y="134.2">7*2</text>
<text x="196" y="132.4">8*2</text>
<text x="207.2" y="132.5">2*2</text>
<text x="207.2" y="134.3">3*2</text>
<text x="207.2" y="136">4*2</text>
<text x="207.2" y="137.8">5*2</text>
<text x="249.3" y="136.9">4</text>
<text x="253.4" y="137.7">CASE_2</text>
<text x="260.9" y="137.7">XTAL_2</text>
<text x="269.4" y="136.9">3</text>
<text x="271" y="133.2" transform="rotate(-90 271 133.2)">1</text>
<text x="293.8" y="134.5">RF</text>
<text x="299.1" y="133.7">RF</text>
<text x="299.1" y="137.3">GROUND</text>
<text x="312.7" y="137.8" transform="rotate(-90 312.7 137.8)">2</text>
<text x="315.9" y="133.7">1</text>
<text x="327.1" y="133.7">2</text>
<text x="328.7" y="137.8" transform="rotate(-90 328.7 137.8)">2</text>
<text x="125" y="140.9" transform="rotate(-90 125 140.9)">2</text>
<text x="196" y="143.1">2*2</text>
<text x="196" y="141.3">3*2</text>
<text x="196" y="139.5">4*2</text>
<text x="207.2" y="139.6">6*2</text>
<text x="207.2" y="141.4">7*2</text>
<text x="207.2" y="143.1">8*2</text>
<text x="248" y="142.7" transform="rotate(-90 248 142.7)">2</text>
<text x="249.3" y="138.7">1</text>
<text x="253.4" y="139.5">XTAL_1</text>
<text x="260.4" y="139.4">CASE_1</text>
<text x="269.4" y="138.7">2</text>
<text x="289.2" y="138">GROUND</text>
<text x="312.7" y="143.6" transform="rotate(-90 312.7 143.6)">1</text>
<text x="328.7" y="143.6" transform="rotate(-90 328.7 143.6)">1</text>
<text x="125" y="146.7" transform="rotate(-90 125 146.7)">1</text>
<text x="196" y="144.9">1*2</text>
<text x="207.2" y="144.9">9*2</text>
<text x="248" y="148.5" transform="rotate(-90 248 148.5)">1</text>
<text x="98.4" y="184.1" transform="rotate(-90 98.4 184.1)">2</text>
<text x="106.8" y="184.1" transform="rotate(-90 106.8 184.1)">2</text>
<text x="118.8" y="184.1" transform="rotate(-90 118.8 184.1)">2</text>
<text x="134.9" y="184.1" transform="rotate(-90 134.9 184.1)">2</text>
<text x="98.4" y="193.5" transform="rotate(-90 98.4 193.5)">1</text>
<text x="106.8" y="193.5" transform="rotate(-90 106.8 193.5)">1</text>
<text x="118.8" y="193.5" transform="rotate(-90 118.8 193.5)">1</text>
<text x="134.9" y="193.5" transform="rotate(-90 134.9 193.5)">1</text>
<text x="206.5" y="194.8" transform="rotate(-90 206.5 194.8)">2</text>
<text x="213.2" y="194.7" transform="rotate(-90 213.2 194.7)">2</text>
<text x="218.7" y="193" transform="rotate(-90 218.7 193)">4</text>
<text x="219.5" y="197.1" transform="rotate(-90 219.5 197.1)">4</text>
<text x="220.5" y="193" transform="rotate(-90 220.5 193)">3</text>
<text x="221.3" y="197.1" transform="rotate(-90 221.3 197.1)">3</text>
<text x="222.3" y="193" transform="rotate(-90 222.3 193)">2</text>
<text x="223.1" y="197.1" transform="rotate(-90 223.1 197.1)">2</text>
<text x="224.1" y="193" transform="rotate(-90 224.1 193)">1</text>
<text x="224.8" y="197.1" transform="rotate(-90 224.8 197.1)">1</text>
<text x="276.8" y="192.3">2</text>
<text x="286.3" y="192.3">1</text>
<text x="291.6" y="194.1">3</text>
<text x="291.6" y="192.3">4</text>
<text x="295.7" y="194.8">GND</text>
<text x="295.7" y="193.1">DIN</text>
<text x="300.7" y="194.8">DOUT</text>
<text x="301.8" y="193.1">VDD</text>
<text x="308.2" y="192.3">1</text>
<text x="308.2" y="194.1">2</text>
<text x="118.8" y="199.5" transform="rotate(-90 118.8 199.5)">2</text>
<text x="119.5" y="203.6" transform="rotate(-90 119.5 203.6)">2</text>
<text x="131.7" y="200.7" transform="rotate(-90 131.7 200.7)">2</text>
<text x="139.7" y="200.4" transform="rotate(-90 139.7 200.4)">1</text>
<text x="223.1" y="201.9" transform="rotate(-90 223.1 201.9)">MP2</text>
<text x="224.9" y="201.9" transform="rotate(-90 224.9 201.9)">MP1</text>
<text x="118.8" y="208.9" transform="rotate(-90 118.8 208.9)">1</text>
<text x="119.5" y="204.8" transform="rotate(-90 119.5 204.8)">1</text>
<text x="131.7" y="206.6" transform="rotate(-90 131.7 206.6)">1</text>
<text x="139.7" y="209.8" transform="rotate(-90 139.7 209.8)">2</text>
<text x="140.5" y="204.4" transform="rotate(-90 140.5 204.4)">1</text>
<text x="140.5" y="205.7" transform="rotate(-90 140.5 205.7)">2</text>
<text x="206.5" y="204.3" transform="rotate(-90 206.5 204.3)">1</text>
<text x="213.2" y="204.1" transform="rotate(-90 213.2 204.1)">1</text>
<text x="222.3" y="205.9" transform="rotate(-90 222.3 205.9)">6</text>
<text x="224.1" y="205.9" transform="rotate(-90 224.1 205.9)">5</text>
</g>
<g font-size="1" fill="#808080">
<text x="158.2" y="68.6" transform="rotate(-90 158.2 68.6)">GPIO11</text>
<text x="167.9" y="68.2" transform="rotate(-90 167.9 68.2)">D_P</text>
<text x="173.2" y="68" transform="rotate(-90 173.2 68)">D_N</text>
<text x="143.7" y="83" transform="rotate(-90 143.7 83)">D_P</text>
<text x="145.5" y="83.1" transform="rotate(-90 145.5 83.1)">D_N</text>
<text x="225.2" y="82.7">D_P</text>
<text x="246.4" y="84" transform="rotate(-90 246.4 84)">D_P</text>
<text x="136.6" y="84.7" transform="rotate(-90 136.6 84.7)">XTAL_P</text>
<text x="138.4" y="84.8" transform="rotate(-90 138.4 84.8)">XTAL_N</text>
<text x="140.1" y="84.7" transform="rotate(-90 140.1 84.7)">GPIO21</text>
<text x="141.9" y="84.7" transform="rotate(-90 141.9 84.7)">GPIO20</text>
<text x="200.1" y="86.2">D_P</text>
<text x="200.1" y="88">D_N</text>
<text x="225.2" y="84.5">D_N</text>
<text x="255.8" y="84.6" transform="rotate(-90 255.8 84.6)">D_N</text>
<text x="116.8" y="98.7">ANT</text>
<text x="116.8" y="104">GPIO0</text>
<text x="116.8" y="105.8">GPIO1</text>
<text x="116.8" y="107.5">GPIO2</text>
<text x="116.8" y="111.1">GPIO3</text>
<text x="116.9" y="109.3">CHIP_PU</text>
<text x="155.1" y="109.3">GPIO11</text>
<text x="189.7" y="131.2">GPIO0</text>
<text x="210.1" y="131.3">GPIO21</text>
<text x="131.2" y="133.3" transform="rotate(-90 131.2 133.3)">LEDSTATUS</text>
<text x="133" y="133.3" transform="rotate(-90 133 133.3)">GPIO5</text>
<text x="136.6" y="133.3" transform="rotate(-90 136.6 133.3)">SDA</text>
<text x="138.4" y="133.3" transform="rotate(-90 138.4 133.3)">SCL</text>
<text x="140.1" y="133.2" transform="rotate(-90 140.1 133.2)">GPIO8</text>
<text x="141.9" y="133.3" transform="rotate(-90 141.9 133.3)">BOOT</text>
<text x="143.7" y="133.3" transform="rotate(-90 143.7 133.3)">GPIO10</text>
<text x="189.7" y="133">GPIO1</text>
<text x="189.7" y="134.8">GPIO2</text>
<text x="189.7" y="136.6">GPIO3</text>
<text x="210.1" y="134.9">GPIO10</text>
<text x="210.1" y="133.1">GPIO20</text>
<text x="210.7" y="136.6">GPIO8</text>
<text x="331" y="134.3">ANT</text>
<text x="189.7" y="140.1">GPIO5</text>
<text x="189.7" y="138.3">LEDSTATUS</text>
<text x="189.8" y="141.9">CHIP_PU</text>
<text x="210.9" y="142">BOOT</text>
<text x="211.6" y="138.4">SDA</text>
<text x="211.8" y="140.2">SCL</text>
<text x="219.3" y="189.1" transform="rotate(-90 219.3 189.1)">SCL</text>
<text x="221.1" y="189.2" transform="rotate(-90 221.1 189.2)">SDA</text>
<text x="115" y="196.1">BOOT</text>
<text x="142.8" y="195">CHIP_PU</text>
<text x="268.6" y="192.9">LEDSTATUS</text>
<text x="99" y="198.6" transform="rotate(-90 99 198.6)">GPIO2</text>
<text x="107.4" y="198.6" transform="rotate(-90 107.4 198.6)">GPIO8</text>
</g>
<g font-size=".8" fill="#808080">
<text x="275.2" y="137.4">XTAL_P</text>
<text x="242.2" y="139.2">XTAL_N</text>
</g>
</svg>
